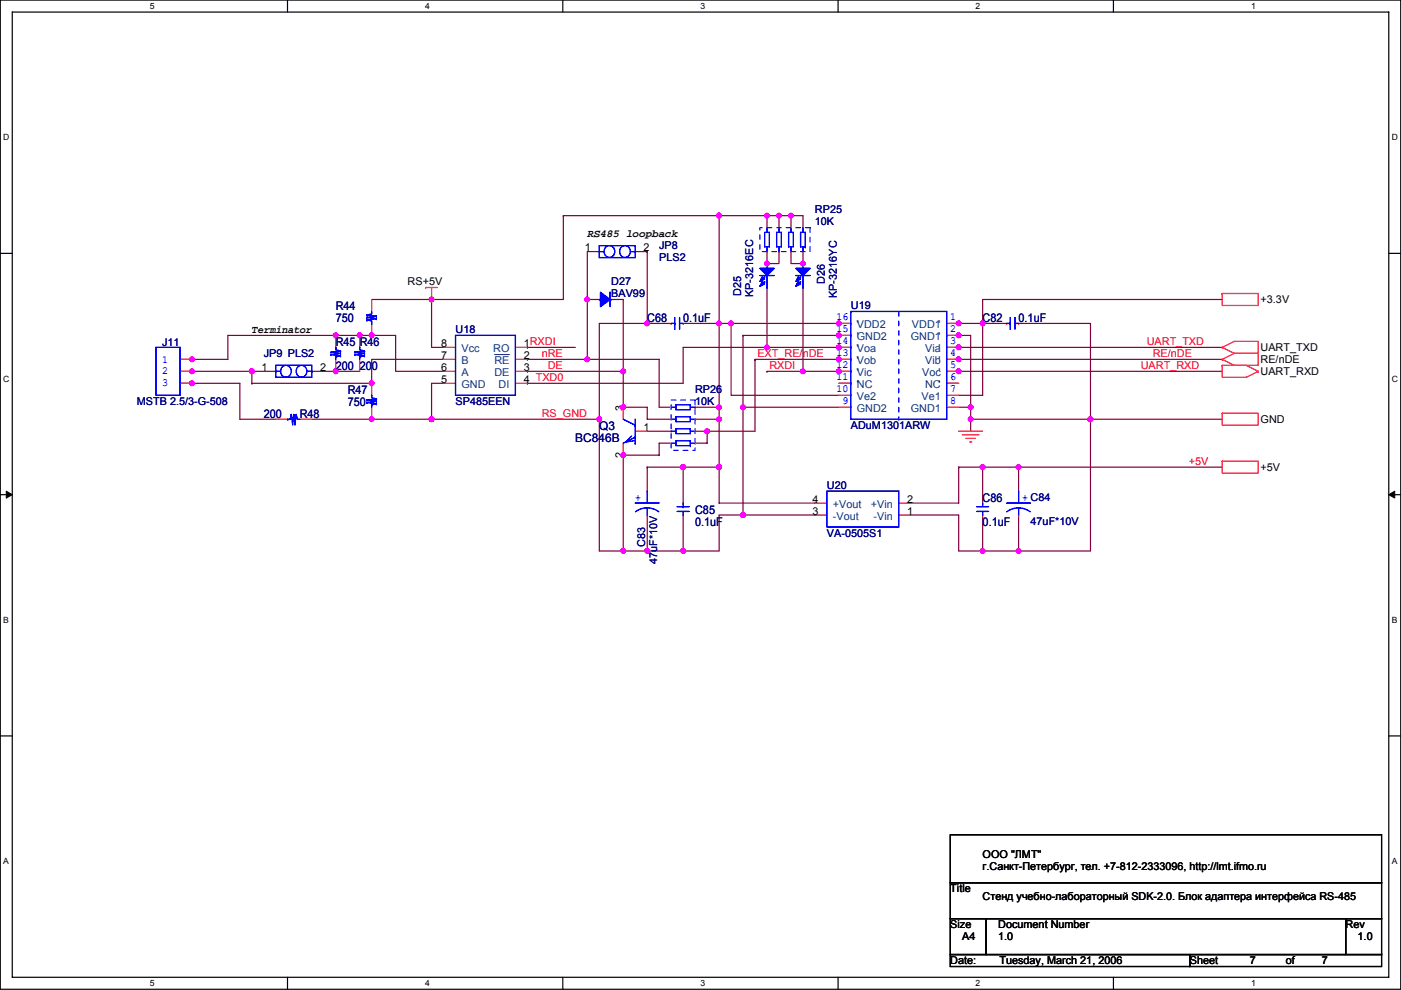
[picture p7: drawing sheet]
<svg xmlns="http://www.w3.org/2000/svg" width="297mm" height="210mm" viewBox="0 0 297 210" stroke-linecap="round" stroke-linejoin="round" font-family="sans-serif">
<path d="M.1 0h296.9v209.8h-296.9zM2.6 2.6h291.8v204.7h-291.8z" fill="none" stroke="#000" stroke-width=".25"/>
<g fill="#fff">
<path d="M31.8 .3h1v2h-1z"/>
<path d="M31.8 207.5h1v2.1h-1z"/>
</g>
<path d="M61 0v2.6M61 207.3v2.5" fill="none" stroke="#000" stroke-width=".25"/>
<g fill="#fff">
<path d="M90.1 .3h1v2h-1z"/>
<path d="M90.1 207.5h1v2.1h-1z"/>
</g>
<path d="M119.3 0v2.6M119.3 207.3v2.5" fill="none" stroke="#000" stroke-width=".25"/>
<g fill="#fff">
<path d="M148.5 .3h1v2h-1z"/>
<path d="M148.5 207.5h1v2.1h-1z"/>
</g>
<path d="M177.7 0v2.6M177.7 207.3v2.5" fill="none" stroke="#000" stroke-width=".25"/>
<g fill="#fff">
<path d="M206.9 .3h1v2h-1z"/>
<path d="M206.9 207.5h1v2.1h-1z"/>
</g>
<path d="M236.1 0v2.6M236.1 207.3v2.5" fill="none" stroke="#000" stroke-width=".25"/>
<g fill="#fff">
<path d="M265.2 .3h1v2h-1z"/>
<path d="M265.2 207.5h1v2.1h-1z"/>
<path d="M.7 28.2h1.3v2h-1.3z"/>
<path d="M295.1 28.2h1.3v2h-1.3z"/>
<path d="M.7 79.3h1.3v2.1h-1.3z"/>
<path d="M295.1 79.3h1.3v2.1h-1.3z"/>
</g>
<path d="M.1 53.7h2.5M294.4 53.7h2.6" fill="none" stroke="#000" stroke-width=".25"/>
<g fill="#fff">
<path d="M.7 130.5h1.2v2h-1.2z"/>
<path d="M295.1 130.5h1.2v2h-1.2z"/>
</g>
<path d="M.1 104.9h2.5M294.4 104.9h2.6" fill="none" stroke="#000" stroke-width=".25"/>
<path d="M1.3 104.2l1.3 .7-1.3 .7zM294.4 104.9l1.3-.7v1.4z" fill="#000" stroke="#000" stroke-width=".21"/>
<g fill="#fff">
<path d="M.7 181.7h1.2v2h-1.2z"/>
<path d="M295.1 181.7h1.2v2h-1.2z"/>
</g>
<path d="M.1 156.1h2.5M294.4 156.1h2.6M201.5 177.1h91.4v10.1h-91.4zM201.5 194.8h7.6v7.7h-7.6zM201.5 187.2h91.4v7.6h-91.4zM209.1 194.8h76.2v7.7h-76.2zM285.3 194.8h7.6v7.7h-7.6zM201.5 202.5h50.8v2.5h-50.8zM252.3 202.5h40.6v2.5h-40.6z" fill="none" stroke="#000" stroke-width=".25"/>
<g fill="none" stroke="#800040" stroke-width=".25">
<path d="M119.4 45.7h.1M119.4 45.7v17.8h-27.9M119.4 45.7h33.1M127.1 53.4h-2.6v10.1M134.7 53.4h2.5M137.2 53.4h.1M137.2 53.4v15.2M152.5 45.7v22.9M152.5 45.7h10.1v2.6M152.5 45.7h.1M162.6 55.9h.1M162.6 45.7h2.6"/>
<path d="M162.6 53.4v2.5M165.2 53.4v2.5h-2.6M165.2 45.7h.1M167.7 53.4v2.5h2.5M167.7 45.7h2.5v2.6M167.7 45.7h.1M167.7 45.7h-2.5v2.6M167.7 45.7v2.6M170.2 55.9h.1M170.2 53.4v2.5M38.2 76.2h2.5M38.2 78.8h2.5"/>
<path d="M40.7 76.2h.1M40.7 78.8h.1M40.7 78.8h12.7M53.4 78.8h5.1M53.4 78.8v2.5M66.1 78.8h5.1M71.2 78.8h.1M71.2 71.1h.1M71.2 78.8h5.1M76.3 71.1h.1M78.8 71.1h-30.5v5.1h-7.6M78.8 71.1h5.1v7.7h10.1"/>
<path d="M78.8 63.5h12.7M78.8 71.1h.1M91.5 63.5v10.2h2.5M91.5 63.5h.1M94 76.2h-15.2v5.1M111.8 73.7h.1M111.8 78.8h.1M111.8 76.2h.1M111.8 73.7h10.2M111.8 78.8h20.3M111.8 76.2h12.7M124.5 63.5h.1"/>
<path d="M124.5 63.5h2.6M124.5 76.2h15.3v10.2h2.5M124.5 63.5v12.7M129.6 63.5h2.5v15.3M132.1 78.8h.1M132.1 78.8v7.6h5.1v2.5h5.1M137.2 68.6h5.1M137.2 68.6h-10.1v20.3M144.8 68.6h7.7M152.5 68.6h2.5M152.5 68.6h.1M152.5 68.6v17.8"/>
<path d="M155 68.6v15.2h22.9M155 68.6h.1M155 68.6h25.4M157.5 71.1h.1M157.5 71.1v15.3M157.5 71.1h22.9M160.1 76.2h.1M160.1 76.2h17.8M160.1 76.2v15.3h-10.2M162.6 61v12.7h-17.8v7.6h-33M162.6 78.8h.1M162.6 73.7h.1"/>
<path d="M162.6 73.7h17.8M170.2 78.8h.1M170.2 61v17.8h-7.6M170.2 78.8h10.2M177.9 76.2h.1M177.9 73.7h.1M177.9 76.2h2.5M200.7 71.1h5.1v15.3M200.7 68.6h2.6M200.7 73.7h2.6M200.7 76.2h2.6M200.7 78.8h2.6"/>
<path d="M200.7 71.1h.1M203.3 73.7h.1M203.3 78.8h.1M203.3 71.1h.1M203.3 68.6h.1M203.3 76.2h.1M203.3 73.7h55.8M203.3 78.8h55.8M203.3 76.2h55.8M203.3 68.6h5M208.3 68.6h5.1M208.3 68.6v15.2h-5"/>
<path d="M208.3 68.6h.1M216 68.6h15.2v20.3M259.1 63.5h-50.8v5.1M38.2 81.3h2.5M40.7 81.3h10.2v7.6h7.6M40.7 81.3h.1M53.4 81.3h.1M53.4 81.3h25.4M66.1 88.9h61M78.8 81.3h.1M78.8 88.9h.1M91.5 88.9h.1"/>
<path d="M94 81.3h-2.5v7.6M111.8 81.3h.1M127.1 88.9v28h5M127.1 88.9h.1M137.2 99.1v5.1M137.2 99.1h.1M137.2 91.5h5.1M137.2 99.1h15.3M142.3 94h-2.5v2.5h-7.7v20.4M144.8 99.1h.1M144.8 99.1v7.6M147.4 88.9h.1"/>
<path d="M147.4 86.4h.1M147.4 91.5h2.5v2.5h-2.5M147.4 88.9h5.1M147.4 86.4h5.1M149.9 91.5h.1M152.5 99.1v7.6h20.3M152.5 88.9v10.2M152.5 86.4v2.5M157.5 86.4h20.4M157.5 86.4h.1M157.5 86.4v22.8M177.9 81.3h2.5"/>
<path d="M200.7 81.3h2.6M203.3 99.1h.1M203.3 99.1v7.6h-10.2M203.3 86.4h2.5M203.3 99.1h55.8M205.8 86.4h.1M205.8 88.9h.1M205.8 88.9v2.6M205.8 88.9h25.4M205.8 86.4v2.5M208.3 99.1h.1M208.3 99.1v7.6"/>
<path d="M216 99.1h.1M216 99.1v5.1M231.2 88.9h27.9M231.2 88.9h.1M231.2 88.9v28h-22.9M132.1 116.9h5.1M132.1 116.9h.1M137.2 109.2v7.7M137.2 116.9h.1M137.2 116.9h7.6M144.8 109.2v7.7M157.5 109.2h15.3"/>
<path d="M157.5 109.2h-5v7.7h-7.7M193.1 109.2h10.2v7.7h5M208.3 109.2v7.7M208.3 116.9h.1M216 116.9h.1M216 109.2v7.7"/>
</g>
<g fill="#f0f" stroke="#f0f" stroke-width=".25">
<circle cx="208.3" cy="99.1" r=".5"/>
<circle cx="203.2" cy="73.7" r=".5"/>
<circle cx="215.9" cy="99.1" r=".5"/>
<circle cx="203.2" cy="78.7" r=".5"/>
<circle cx="215.9" cy="116.8" r=".5"/>
<circle cx="208.3" cy="116.8" r=".5"/>
<circle cx="144.8" cy="116.8" r=".5"/>
<circle cx="137.2" cy="116.8" r=".5"/>
<circle cx="144.8" cy="99.1" r=".5"/>
<circle cx="40.7" cy="76.2" r=".5"/>
<circle cx="132.1" cy="78.7" r=".5"/>
<circle cx="124.5" cy="76.2" r=".5"/>
<circle cx="91.5" cy="88.9" r=".5"/>
<circle cx="127" cy="88.9" r=".5"/>
<circle cx="78.8" cy="81.3" r=".5"/>
<circle cx="53.4" cy="78.7" r=".5"/>
<circle cx="71.2" cy="78.7" r=".5"/>
<circle cx="71.2" cy="71.1" r=".5"/>
<circle cx="78.8" cy="88.9" r=".5"/>
<circle cx="152.4" cy="99.1" r=".5"/>
<circle cx="177.8" cy="71.1" r=".5"/>
<circle cx="157.5" cy="109.2" r=".5"/>
<circle cx="157.5" cy="86.4" r=".5"/>
<circle cx="203.2" cy="71.1" r=".5"/>
<circle cx="205.8" cy="86.4" r=".5"/>
<circle cx="155" cy="68.6" r=".5"/>
<circle cx="177.8" cy="68.6" r=".5"/>
<circle cx="208.3" cy="68.6" r=".5"/>
<circle cx="203.2" cy="68.6" r=".5"/>
<circle cx="203.2" cy="76.2" r=".5"/>
<circle cx="177.8" cy="76.2" r=".5"/>
<circle cx="177.8" cy="73.7" r=".5"/>
<circle cx="231.2" cy="88.9" r=".5"/>
<circle cx="132.1" cy="86.4" r=".5"/>
<circle cx="149.9" cy="91.4" r=".5"/>
<circle cx="124.5" cy="63.5" r=".5"/>
<circle cx="152.4" cy="45.7" r=".5"/>
<circle cx="177.8" cy="78.7" r=".5"/>
<circle cx="170.2" cy="78.7" r=".5"/>
<circle cx="91.5" cy="63.5" r=".5"/>
<circle cx="152.4" cy="88.9" r=".5"/>
<circle cx="152.4" cy="86.4" r=".5"/>
<circle cx="152.4" cy="68.6" r=".5"/>
<circle cx="132.1" cy="96.5" r=".5"/>
<circle cx="132.1" cy="116.8" r=".5"/>
<circle cx="205.8" cy="88.9" r=".5"/>
<circle cx="137.2" cy="68.6" r=".5"/>
<circle cx="76.2" cy="71.1" r=".5"/>
<circle cx="40.7" cy="81.3" r=".5"/>
<circle cx="40.7" cy="78.7" r=".5"/>
<circle cx="162.6" cy="55.9" r=".5"/>
<circle cx="170.2" cy="55.9" r=".5"/>
<circle cx="167.7" cy="45.7" r=".5"/>
<circle cx="162.6" cy="45.7" r=".5"/>
<circle cx="165.1" cy="45.7" r=".5"/>
<circle cx="78.8" cy="71.1" r=".5"/>
<circle cx="162.6" cy="73.7" r=".5"/>
</g>
<g fill="none" stroke="#f00" stroke-width=".25">
<path d="M127.1 53.4h.1M134.7 53.4h.1M162.6 55.9h.1M162.6 48.3h.1M162.6 53.4h.1M165.2 48.3h.1M165.2 53.4h.1M167.7 48.3h.1M167.7 53.4h.1M170.2 55.9h.1M170.2 48.3h.1M170.2 53.4h.1"/>
<path d="M38.2 76.2h.1M38.2 78.8h.1M38.2 76.2h2.5M38.2 78.8h2.5M58.5 78.8h.1M66.1 78.8h.1M71.2 71.1v2.6M71.2 76.2v2.6M76.3 71.1v2.6M76.3 76.2v2.6M78.8 63.5v2.6M78.8 68.6v2.5"/>
<path d="M90.2 61h.1M90.2 61h2.6M91.5 61v2.5M94 73.7h2.6M94 76.2h2.6M94 78.8h2.6M109.3 73.7h2.5M109.3 76.2h2.5M109.3 78.8h2.5M127.1 63.5h.1M129.6 63.5h.1M142.3 68.6h.1"/>
<path d="M144.8 68.6h.1M162.6 61h.1M170.2 61h.1M177.9 73.7h2.5M177.9 76.2h2.5M177.9 78.8h2.5M177.9 68.6h2.5M177.9 71.1h2.5M180.4 68.6h.1M180.4 71.1h.1M180.4 73.7h.1M180.4 76.2h.1"/>
<path d="M180.4 78.8h.1M200.7 68.6h.1M200.7 71.1h.1M200.7 73.7h.1M200.7 76.2h.1M200.7 78.8h.1M200.7 73.7h2.6M200.7 76.2h2.6M200.7 78.8h2.6M200.7 68.6h2.6M200.7 71.1h2.6M213.4 68.6h.1"/>
<path d="M216 68.6h.1M259.1 73.7l2.6-1.3h5.1v2.6h-5.1M259.1 73.7h.1M259.1 77.5h5.1l2.6 1.3M259.1 77.5v2.5h5.1l2.6-1.2M259.1 77.5h.1M259.1 62.3h7.7v2.5h-7.7zM259.1 62.3h.1M259.1 76.2h.1M259.1 73.7l2.6 1.3M261.7 75h5.1v2.5h-5.1l-2.6-1.3M261.7 75l-2.6 1.2"/>
<path d="M266.8 78.8h.1M38.2 81.3h.1M38.2 81.3h2.5M58.5 88.9h2.5M63.6 88.9h2.5M78.8 81.3v2.5M78.8 86.4v2.5M94 81.3h2.6M109.3 81.3h2.5M132.1 86.4v2.5M132.1 94v2.5M134.7 91.5h2.5"/>
<path d="M142.3 86.4h.1M142.3 88.9h.1M142.3 91.5h.1M142.3 94h.1M147.4 94h.1M147.4 91.5h.1M147.4 88.9h.1M147.4 86.4h.1M177.9 81.3h2.5M177.9 83.8h2.5M177.9 86.4h2.5M180.4 81.3h.1"/>
<path d="M200.7 81.3h.1M200.7 81.3h2.6M200.7 83.8h2.6M200.7 86.4h2.6M203.3 91.5h5M204 92.2h3.6M204.8 93h2M205.5 93.7h.6M259.1 97.8h7.7v2.6h-7.7zM259.1 97.8h.1M259.1 87.7h7.7v2.5h-7.7zM259.1 87.7h.1"/>
<path d="M137.2 104.2h.1M137.2 109.2h.1M144.8 106.7h.1M144.8 109.2h.1M172.8 109.2h2.5M172.8 106.7h2.5M190.6 109.2h2.5M190.6 106.7h2.5M208.3 109.2h.1M208.3 106.7h.1M216 104.2h.1M216 109.2h.1"/>
</g>
<path d="M104.8 75.2h3.2" fill="none" stroke="#004080" stroke-width=".21"/>
<g fill="none" stroke="#00f" stroke-width=".25">
<path d="M127.1 52.1h7.6v2.5h-7.6zM127.1 53.4h1M128.5 52.3a1.19 1.19 0 0 1 1.8 1 1.19 1.19 0 0 1-1.8 1.1 1.37 1.37 0 0 1 0-2.1zM131.8 52.3a1.19 1.19 0 0 1 1.8 1 1.19 1.19 0 0 1-1.8 1.1 1.37 1.37 0 0 1 0-2.1zM133.7 53.4h1M134.7 53.4h.1M161.1 58.4h3M162.1 58.7h.1M162.1 59.7h.1M162.1 49.3h1v3h-1zM162.1 58.7l-.2 .2M162.1 59.7l-.2 .3"/>
<path d="M162.6 55.9v1M162.6 48.3v1M162.6 52.3v1.1M162.6 58.4v2.6M164.7 49.3h1v3h-1zM165.2 48.3v1M165.2 52.3v1.1M167.2 49.3h1v3h-1zM167.7 48.3v1M167.7 52.3v1.1M168.7 58.4h3.1M169.7 58.7h.1"/>
<path d="M169.7 59.7h.1M169.7 49.3h1v3h-1zM169.7 58.7l-.2 .2M169.7 59.7l-.2 .3M170.2 55.9v1M170.2 48.3v1M170.2 52.3v1.1M170.2 58.4v2.6M170.7 52.3h.1M33.1 73.7h5.1v10.1h-5.1zM58.5 77.5h7.6v2.5h-7.6zM58.5 78.8h1"/>
<path d="M59.9 77.7a1.19 1.19 0 0 1 1.9 1 1.19 1.19 0 0 1-1.9 1.1 1.37 1.37 0 0 1 0-2.1zM63.3 77.7a1.19 1.19 0 0 1 1.8 1 1.19 1.19 0 0 1-1.8 1.1 1.37 1.37 0 0 1 0-2.1zM65.1 78.8h1M66.1 78.8h.1M70.2 75.2h.1M70.2 74.7h.1M70.2 75.2l2 .3M70.2 74.7l2 .3M71.2 76h.1M71.2 73.7h.1M71.2 73.7v.5l1 .2M72.2 75.5h.1"/>
<path d="M72.2 75h.1M72.2 74.4h.1M72.2 75.5l-1 .2v.5M72.2 75l-2 .2M72.2 74.4l-2 .3M75.2 75.2h.1M75.2 74.7h.1M75.2 75.2l2.1 .3M75.2 74.7l2.1 .3M76.3 76h.1M76.3 73.7h.1M76.3 73.7v.5l1 .2"/>
<path d="M77.3 75.5h.1M77.3 75h.1M77.3 74.4h.1M77.3 75.5l-1 .2v.5M77.3 75l-2.1 .2M77.3 74.4l-2.1 .3M77.8 66.8h.1M77.8 67.3h.1M77.8 67.8h.1M77.8 67.8l1 .3v.5M77.8 66.8l2 .3M77.8 67.3l2 .3"/>
<path d="M78.8 66.3h.1M78.8 66.1v.5l-1 .2M78.8 68.6h.1M79.8 67.1h.1M79.8 67.6h.1M79.8 67.1l-2 .2M79.8 67.6l-2 .2M96.6 71.1h12.7v12.7h-12.7zM127.1 63.5h.2M129.3 63.5h.3M129.3 62h.1M129.3 62v3"/>
<path d="M142.3 68.6h.8M143.1 67.3v2.6M143.1 68.6h.1M144.1 67.3v2.6M144.1 68.6h.7M162.6 61h.1M170.2 61h.1M180.4 66.1h20.3v22.8h-20.3zM213.4 68.6h.8M214.2 67.3v2.6M214.2 68.6h.1M215.2 67.3v2.6"/>
<path d="M215.2 68.6h.8M61 88.9h.1M61.8 87.9h.1M61.8 87.9l-.3 1h-.5M61.8 87.9l.2 2M62 89.9h.1M62.3 87.9h.1M62.3 87.9l.2 2M62.3 87.9l-.3 2M62.5 89.9h.1M62.8 87.9h.1M62.8 87.9l.3 1h.5"/>
<path d="M62.8 87.9l-.3 2M63.3 88.9h.1M77.8 85.4h.1M77.8 84.9h.1M77.8 85.4l2 .2M77.8 84.9l2 .2M78.8 86.1h.1M78.8 83.8h.1M78.8 83.8v.5l1 .3M79.8 85.6h.1M79.8 85.1h.1M79.8 84.6h.1"/>
<path d="M79.8 85.6l-1 .3v.5M79.8 85.1l-2 .3M79.8 84.6l-2 .3M132.1 88.9l2.6 1.3M133.9 92.5l-1.3 1.2 1.8-.2M134.7 90.2h.1M134.7 92.7h.1M134.7 94h.1M134.7 92.7l-2.6 1.3M134.7 88.9v5.1M142.3 86.4h1M142.3 88.9h1"/>
<path d="M142.3 91.5h1M142.3 94h1M143.3 85.9h3.1v1h-3.1zM143.3 88.4h3.1v1h-3.1zM143.3 91h3.1v1h-3.1zM143.3 93.5h3.1v1h-3.1zM146.4 86.4h1M146.4 88.9h1M146.4 91.5h1M146.4 94h1M146.4 94.5h.1M134.7 106.7h5.1"/>
<path d="M134.7 108.5a4.1 4.1 0 0 1 5 0M137.2 107.7v1.5M137.2 104.2v2.5M143.6 107.5h2.5M143.6 108.5h2.5M144.8 108.5v.7M144.8 107.5h.1M144.8 106.7v.8M175.3 104.2h15.3v7.6h-15.3zM207.1 108.5h2.5M207.1 107.5h2.5M208.3 106.7v.8"/>
<path d="M208.3 108.5h.1M208.3 108.5v.7M213.4 106.7h5.1M215.9 107.7l1.1 .2 1.4 .6M215.9 107.7l-1 .2-1.4 .6M216 107.7v1.5M216 104.2v2.5"/>
</g>
<g fill="#00f" stroke="#00f" stroke-width=".25">
<path d="M168.7 56.9h3.1l-1.6 1.5z" fill-rule="evenodd"/>
<path d="M169.2 58.7l.5 .5-1 .5z" fill-rule="evenodd"/>
<path d="M169.2 59.7l.5 .5-1 .5z" fill-rule="evenodd"/>
<path d="M168.7 56.9h3.1l-1.6 1.5z" fill-rule="evenodd"/>
<path d="M169.2 58.7l.5 .5-1 .5z" fill-rule="evenodd"/>
<path d="M169.2 59.7l.5 .5-1 .5z" fill-rule="evenodd"/>
<path d="M161.1 56.9h3l-1.5 1.5z" fill-rule="evenodd"/>
<path d="M161.6 58.7l.5 .5-1 .5z" fill-rule="evenodd"/>
<path d="M161.6 59.7l.5 .5-1 .5z" fill-rule="evenodd"/>
<path d="M161.1 56.9h3l-1.5 1.5z" fill-rule="evenodd"/>
<path d="M161.6 58.7l.5 .5-1 .5z" fill-rule="evenodd"/>
<path d="M161.6 59.7l.5 .5-1 .5z" fill-rule="evenodd"/>
<path d="M127.3 62l2 1.5-2 1.5z" fill-rule="evenodd"/>
<path d="M127.3 62l2 1.5-2 1.5z" fill-rule="evenodd"/>
</g>
<path d="M161.1 48.3h10.7v5.1h-10.7zM190.6 66.1v22.8M142.3 84.9h5.1v10.6h-5.1zM190.6 88.9h.1" fill="none" stroke="#fff" stroke-width=".21" stroke-dasharray="1 1 1 1 1 1 1 1"/>
<path d="M161.1 48.3h10.7v5.1h-10.7zM190.6 66.1v22.8M142.3 84.9h5.1v10.6h-5.1zM190.6 88.9h.1" fill="none" stroke="#00f" stroke-width=".21" stroke-dasharray="1 1 1 1 1 1 1 1"/>
<g font-size="2.5" fill="#000080">
<text x="71.2" y="65.8">R44</text>
<text x="71.2" y="68.3">750</text>
<text x="137.2" y="68.3">C68</text>
<text x="144.8" y="68.3">0.1uF</text>
<text x="208.3" y="68.3">C82</text>
<text x="216" y="68.3">0.1uF</text>
<text x="71.2" y="73.4">R45 R46</text>
<text x="71.2" y="78.5">200</text>
<text x="73.7" y="83.6">R47</text>
<text x="76.3" y="78.5">200</text>
<text x="55.9" y="88.6">200</text>
<text x="63.6" y="88.6">R48</text>
<text x="73.7" y="86.1">750</text>
<text x="122" y="93.7">BC846B</text>
<text x="127.1" y="91.2">Q3</text>
<text x="208.3" y="106.4">C86</text>
<text x="147.4" y="109">C85</text>
<text x="147.4" y="111.5">0.1uF</text>
<text x="208.3" y="111.5">0.1uF</text>
</g>
<g font-size="2.3" fill="#000080">
<text x="172.8" y="45.3">RP25</text>
<text x="172.8" y="47.8">10K</text>
<text x="139.8" y="52.9">JP8</text>
<text x="139.8" y="55.4">PLS2</text>
<text x="129.6" y="60.5">D27</text>
<text x="129.6" y="63">BAV99</text>
<text x="157.1" y="62.8" transform="rotate(-90 157.1 62.8)">D25</text>
<text x="159.7" y="63" transform="rotate(-90 159.7 63)">KP-3216EC</text>
<text x="174.9" y="60.2" transform="rotate(-90 174.9 60.2)">D26</text>
<text x="177.4" y="63.3" transform="rotate(-90 177.4 63.3)">KP-3216YC</text>
<text x="180.4" y="65.6">U19</text>
<text x="96.6" y="70.7">U18</text>
<text x="34.4" y="73.4">J11</text>
<text x="55.9" y="75.7">JP9 PLS2</text>
<text x="147.4" y="83.4">RP26</text>
<text x="29" y="85.9">MSTB 2.5/3-G-508</text>
<text x="96.6" y="85.9">SP485EEN</text>
<text x="147.4" y="85.9">10K</text>
<text x="180.4" y="91">ADuM1301ARW</text>
<text x="175.3" y="103.7">U20</text>
<text x="175.3" y="113.8">VA-0505S1</text>
<text x="218.5" y="111.3">47uF*10V</text>
<text x="136.8" y="116.1" transform="rotate(-90 136.8 116.1)">C83</text>
<text x="139.3" y="119.7" transform="rotate(-90 139.3 119.7)">47uF*10V</text>
</g>
<g font-size="2.3">
<text x="124" y="53.3">1</text>
<text x="124.5" y="50.2">RS485 loopback</text>
<text x="136.5" y="53.3">2</text>
<text x="86.4" y="60.5">RS+5V</text>
<text x="267.3" y="64.3">+3.3V</text>
<text x="53.4" y="70.5">Terminator</text>
<text x="93.5" y="76.2">7</text>
<text x="93.5" y="73.7">8</text>
<text x="111.1" y="73.7">1RXDI</text>
<text x="111.1" y="76.2">2</text>
<text x="267.3" y="74.5">UART_TXD</text>
<text x="267.3" y="77">RE/nDE</text>
<text x="55.4" y="78.7">1</text>
<text x="67.9" y="78.7">2</text>
<text x="93.5" y="81.3">5</text>
<text x="93.5" y="78.7">6</text>
<text x="111.1" y="78.7">3</text>
<text x="111.1" y="81.3">4 TXD0</text>
<text x="267.3" y="79.5">UART_RXD</text>
<text x="132.1" y="87.1" transform="rotate(-90 132.1 87.1)">3</text>
<text x="267.3" y="89.7">GND</text>
<text x="136.5" y="91.4">1</text>
<text x="132.1" y="97.1" transform="rotate(-90 132.1 97.1)">2</text>
<text x="267.3" y="99.9">+5V</text>
<text x="172.3" y="106.7">4</text>
<text x="192.3" y="106.7">2</text>
<text x="172.3" y="109.2">3</text>
<text x="192.3" y="109.2">1</text>
<text x="208.3" y="181.9">OOO &quot;ЛМТ&quot;</text>
<text x="208.3" y="184.4">г.Санкт-Петербург, тел. +7-812-2333096, http://lmt.ifmo.ru</text>
<text x="201.5" y="189.3">Title</text>
<text x="208.3" y="190.8">Стенд учебно-лабораторный SDK-2.0. Блок адаптера интерфейса RS-485</text>
<text x="201.5" y="196.9">Size</text>
<text x="211.6" y="196.9">Document Number</text>
<text x="285.3" y="196.9">Rev</text>
<text x="204" y="199.4">A4</text>
<text x="211.6" y="199.4">1.0</text>
<text x="287.8" y="199.4">1.0</text>
<text x="201.5" y="204.5">Date:</text>
<text x="211.9" y="204.5">Tuesday, March 21, 2006</text>
<text x="252.3" y="204.5">Sheet</text>
<text x="265" y="204.5">7</text>
<text x="272.6" y="204.5">of</text>
<text x="280.2" y="204.5">7</text>
</g>
<g font-size="2.3" fill="#00f">
<text x="177.4" y="70.4">15</text>
<text x="177.4" y="67.9">16</text>
<text x="201.5" y="67.9">1</text>
<text x="201.5" y="70.4">2</text>
<text x="34.4" y="77">1</text>
<text x="177.4" y="75.5">13</text>
<text x="177.4" y="73">14</text>
<text x="201.5" y="73">3</text>
<text x="201.5" y="75.5">4</text>
<text x="34.4" y="79.3">2</text>
<text x="34.4" y="81.9">3</text>
<text x="177.4" y="83.1">10</text>
<text x="177.4" y="80.6">11</text>
<text x="177.4" y="78">12</text>
<text x="201.5" y="78">5</text>
<text x="201.5" y="80.6">6</text>
<text x="201.5" y="83.1">7</text>
<text x="178.6" y="85.7">9</text>
<text x="201.5" y="85.7">8</text>
<text x="134.7" y="106.2">+</text>
<text x="216.7" y="106.2">+ C84</text>
</g>
<g font-size="2.3" fill="#004080">
<text x="181.7" y="69.6">VDD2</text>
<text x="181.7" y="69.6">'</text>
<text x="193.4" y="69.6">VDD1'</text>
<text x="97.9" y="77.3">B</text>
<text x="97.9" y="74.7">Vcc</text>
<text x="104.6" y="74.7">RO</text>
<text x="104.8" y="77.3">RE</text>
<text x="181.7" y="77.3">Vob</text>
<text x="181.7" y="74.7">Voa</text>
<text x="181.7" y="72.2">GND2</text>
<text x="181.7" y="72.2">'</text>
<text x="181.7" y="74.7">'</text>
<text x="181.7" y="77.3">'</text>
<text x="193.1" y="72.2">GND1'</text>
<text x="196.1" y="74.7">Via'</text>
<text x="196.1" y="77.3">Vib'</text>
<text x="97.9" y="82.3">GND</text>
<text x="97.9" y="79.8">A</text>
<text x="104.8" y="79.8">DE</text>
<text x="105.7" y="82.3">DI</text>
<text x="181.7" y="82.3">NC</text>
<text x="181.7" y="79.8">Vic</text>
<text x="181.7" y="79.8">'</text>
<text x="181.7" y="82.3">'</text>
<text x="195.5" y="79.8">Voc'</text>
<text x="196.1" y="82.3">NC'</text>
<text x="181.7" y="87.4">GND2</text>
<text x="181.7" y="84.9">Ve2</text>
<text x="193.1" y="87.4">GND1</text>
<text x="195.4" y="84.9">Ve1</text>
<text x="176.6" y="107.7">+Vout</text>
<text x="184.7" y="107.7">+Vin</text>
<text x="176.6" y="110.3">-Vout</text>
<text x="185.2" y="110.3">-Vin</text>
</g>
<g font-size="2.3" fill="#f00">
<text x="114.9" y="75.7">nRE</text>
<text x="160.6" y="75.7">EXT_RE/nDE</text>
<text x="243.1" y="73.2">UART_TXD</text>
<text x="244.4" y="75.7">RE/nDE</text>
<text x="116.1" y="78.3">DE</text>
<text x="163.1" y="78.3">RXDI</text>
<text x="241.9" y="78.3">UART_RXD</text>
<text x="114.9" y="88.4">RS_GND</text>
<text x="252" y="98.6">+5V</text>
</g>
<g font-size="1.8">
<text x="31.8" y="1.9">5</text>
<text x="90.1" y="1.9">4</text>
<text x="148.5" y="1.9">3</text>
<text x="206.9" y="1.9">2</text>
<text x="265.2" y="1.9">1</text>
<text x=".7" y="29.8">D</text>
<text x="295.1" y="29.8">D</text>
<text x=".7" y="81">C</text>
<text x="295.1" y="81">C</text>
<text x=".7" y="132.1">B</text>
<text x="295.1" y="132.1">B</text>
<text x=".7" y="183.3">A</text>
<text x="295.1" y="183.3">A</text>
<text x="31.8" y="209.2">5</text>
<text x="90.1" y="209.2">4</text>
<text x="148.5" y="209.2">3</text>
<text x="206.9" y="209.2">2</text>
<text x="265.2" y="209.2">1</text>
</g>
</svg>
